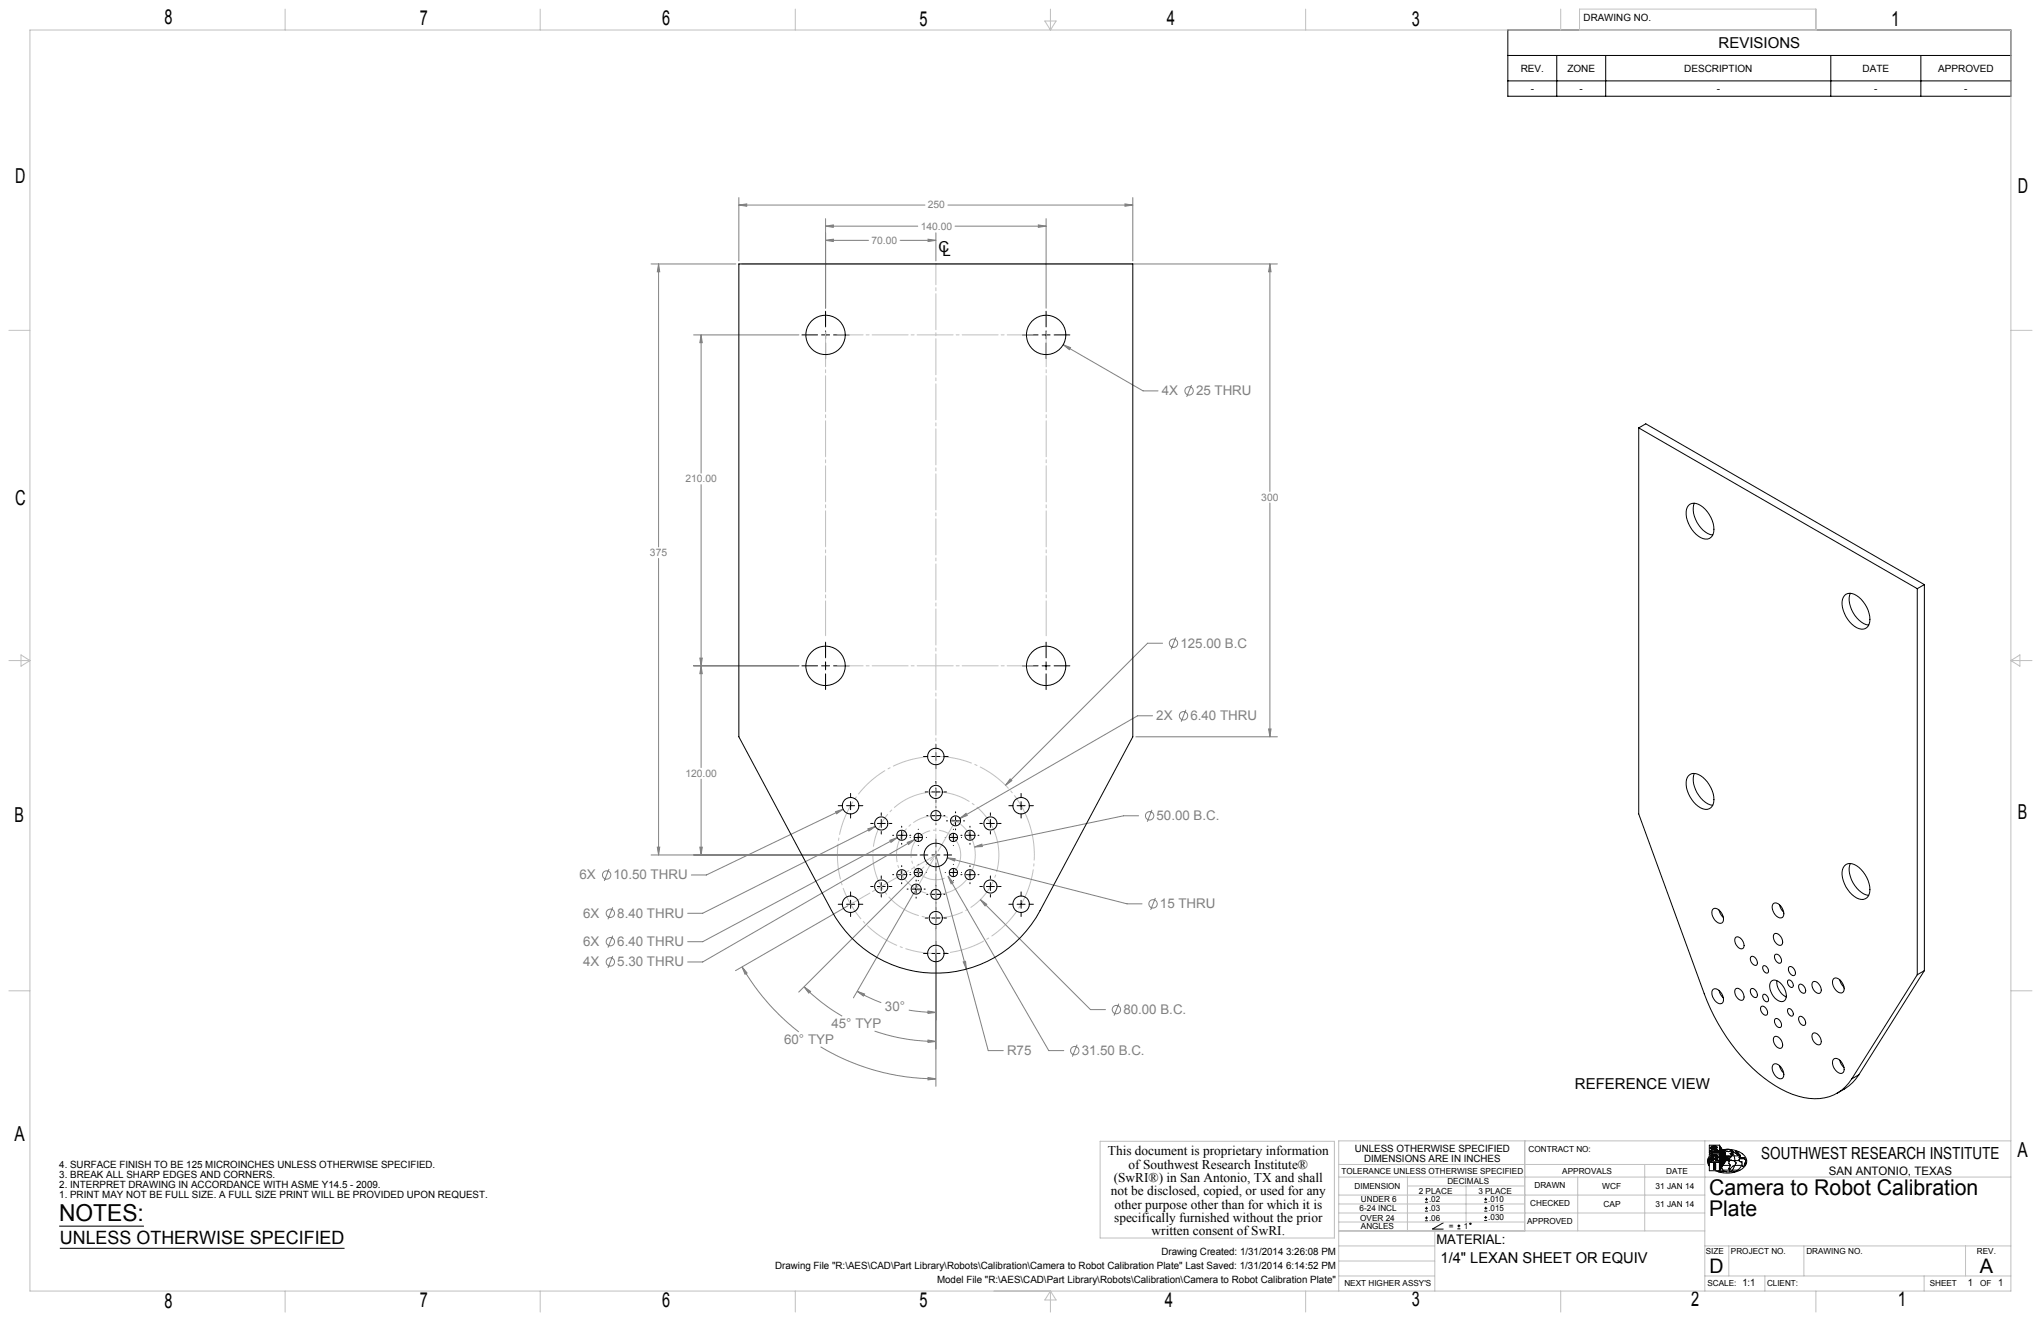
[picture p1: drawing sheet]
<svg xmlns="http://www.w3.org/2000/svg" width="864mm" height="559mm" viewBox="0 0 864 559" stroke-linecap="round" stroke-linejoin="round" font-family="sans-serif">
<g fill="none" stroke="#808080" stroke-width=".42">
<path d="M312.6 86.7l3.3-.4v.9zM312.6 83.6v26.8M312.6 86.7h78.8M349.3 95.7l3.3-.6v1.1zM349.3 92.5v37.9M349.3 95.7h39M396 98.5v11.9M401.1 86.7h78.2M404.1 95.7h38.5M439.3 95.1l3.3 .6-3.3 .5zM442.6 92.5v37.9M476 86.3l3.3 .4-3.3 .5z"/>
<path d="M479.3 83.6v26.8M275.5 111.7h35.9M278.7 111.7l.5 3.3h-1.1zM278.7 111.7v119.7M313.9 111.7h226.6M349.3 101.7l3.3-.5v1zM349.3 101.7h18.2M380.9 101.7h15.1M392.7 101.2l3.3 .5-3.3 .5zM537.3 111.7l.5 3.3h-1zM537.3 111.7v96.2M293.5 141.7h44.5"/>
<path d="M296.7 141.7l.4 3.3h-1zM296.7 141.7v58.4M449.9 145.8l3.1 1.2-.5 .9zM449.9 145.8l33.8 19.5h6.3M504.2 162.8l-2.1 5.1M296.7 205v119.7M537.3 212.8v98.9M278.7 236.2v125.5M296.1 278.4h1l-.4 3.3zM491.9 272.1h-6.3l-60.2 60.1M497.6 269.6l-2.1 5M293.5 281.7h44.5"/>
<path d="M296.7 281.7l.4 3.3h-1zM480.6 311.7h59.9M487.7 302.8h-6.4l-75.1 43.4M501.8 300.2l-2 5.1M536.8 308.4h1l-.5 3.3zM296.7 329.6v32.1M427.4 329.5l.7 .7-2.7 2zM278.1 358.4h1.1l-.5 3.3zM296.1 358.4h1l-.4 3.3zM353.6 343.3l3.1-1-2.7 1.9zM356.7 342.3l-57.8 27.8h-6.4M367.2 350.6l3.2-1-2.7 1.9z"/>
<path d="M370.4 349.6l-73.1 36.7h-6.3M376.5 355.5l3.2-1.2-2.7 2zM379.7 354.3l-82.4 44.1h-6.3M383.9 356.3l3.1-1.2-2.6 2.1zM387 355.1l-89.7 51.8h-6.3M406.2 346.2l2.6-2.1 .5 .8zM412.3 358.3l3.1-1.2 .2 1zM481.8 345.1h-6.4l-63.1 13.2M487.4 342.6l-2 5M257.7 367.6l-2 5M275.5 361.7h112.5M387 377.2l-25.9 44.9"/>
<path d="M387.7 370l-49.7 49.7M396 369.6v89.9M396 361.7l22.1 82.7h6.4M400.8 362.9l3.3 .3-.2 1zM400.8 362.9l76.1 19.4h6.3M401.2 370.8l2.1 2.6-.9 .5zM401.2 370.8l42.6 73.6h6.3M488.9 379.8l-2 5.1M259.3 395.8l-2.1 5.1M259.3 383.8l-2.1 5.1M358.8 383.2l-47.6 27.4M414.8 380.5l2.7 2-.7 .7z"/>
<path d="M414.8 380.5l46.6 46.6h6.3M259.3 404.4l-2.1 5M314 409l2.1 2.6-.9 .5zM314 409a95.5 95.5 0 0 0 24 27.5M340.2 417.4l2.7 1.9-.7 .8zM340.2 417.4a78 78 0 0 0 16.1 12.5M362.7 419.3l3.1 1.2-.5 .9zM362.7 419.3l3.3 1.8 6.9 3M407.6 406.9l1-.3 .3 3.4zM370.1 436.2a81 81 0 0 0 25.9 4.3M384.5 427.3l5.1 .7 6.4 .3M392.7 427.7l3.3 .6-3.3 .4z"/>
<path d="M392.7 439.9l3.3 .6-3.3 .5zM473.4 424.6l-2 5M347.2 442.8a94.7 94.7 0 0 0 48.8 13.6M392.7 455.8l3.3 .6-3.3 .4zM455.8 441.9l-2.1 5.1"/>
<circle cx="503.1" cy="165.4" r="1.77"/>
<circle cx="496.5" cy="272.1" r="1.77"/>
<circle cx="500.8" cy="302.8" r="1.76"/>
<circle cx="486.4" cy="345.1" r="1.77"/>
<circle cx="256.7" cy="370.1" r="1.76"/>
<circle cx="258.3" cy="386.3" r="1.77"/>
<circle cx="258.3" cy="398.4" r="1.76"/>
<circle cx="487.9" cy="382.4" r="1.77"/>
<circle cx="258.3" cy="406.9" r="1.76"/>
<circle cx="472.4" cy="427.1" r="1.77"/>
<circle cx="454.8" cy="444.4" r="1.76"/>
</g>
<g fill="none" stroke="#000" stroke-width=".42">
<path d="M638 12.7h212.9v28h-212.9zM638 23.5h212.9M638 34.2h212.9M658.7 23.5v17.2M679.4 23.5v17.2M774.7 23.5v17.2M812.8 23.5v17.2M349.3 131.7v6.6M349.3 140v3.4M442.6 131.7v6.6M442.6 140v3.4M339.3 141.7h6.6"/>
<path d="M347.6 141.7h3.4M349.3 145.1v6.6M352.7 141.7h6.6M432.6 141.7h6.6M440.9 141.7h3.4M442.6 145.1v6.6M446 141.7h6.7M349.3 271.6v6.7M349.3 280v3.4M442.6 271.6v6.7M442.6 280v3.4M339.3 281.7h6.6"/>
<path d="M347.6 281.7h3.4M349.3 285v6.7M352.7 281.7h6.6M432.6 281.7h6.6M440.9 281.7h3.4M442.6 285v6.7M446 281.7h6.7M396 314.8v1.8M396 318.3v3.4M359.9 335.6v1.8M359.9 339.1v3.4M390.8 320h1.8"/>
<path d="M391.5 335h1.1M394.3 335h3.4M394.3 320h3.4M396 323.4v1.8M396 330.5v1.1M396 333.3v3.4M396 338.4v1.1M399.4 335h1.1M399.4 320h1.8M432 335.6v1.8M432 339.1v3.4M354.7 340.8h1.8"/>
<path d="M358.2 340.8h3.4M359.9 344.2v1.8M363.3 340.8h1.8M368.4 348.3h1.1M371.2 348.3h3.4M372.9 343.9v1M372.9 346.6v3.4M372.9 351.7v1.1M376.3 348.3h1.1M377.7 353.3h.4M379.8 353.3h3.4M381.5 349.5v.5"/>
<path d="M381.5 351.6v3.4M381.5 356.7v.5M384.9 353.3h.5M385.1 354.3h.1M386.9 354.3h3.3M388.5 350.8v.1M388.5 352.6v3.4M388.5 357.6v.1M391.9 354.3h.1M392.1 345h.5M394.3 345h3.4M396 341.2v.4"/>
<path d="M396 343.3v3.4M396 348.4v.4M396 355v3.3M396 360v3.4M399.4 345h.4M399.9 354.3h.1M400.5 347.2h.4M401.7 354.3h3.4M402.6 347.2h3.4M403.4 350.8v.1M403.4 352.6v3.4M403.4 357.6v.1"/>
<path d="M404.3 343.4v.5M404.3 345.5v3.4M404.3 350.6v.4M406.6 353.3h.4M406.8 354.3h.1M407.7 347.2h.4M408.7 353.3h3.4M410.4 349.5v.5M410.4 351.6v3.4M410.4 356.7v.5M413.8 353.3h.4M414.6 348.3h1.1"/>
<path d="M417.4 348.3h3.4M419.1 343.9v1M419.1 346.6v3.4M419.1 351.7v1.1M422.5 348.3h1.1M426.9 340.8h1.8M430.4 340.8h3.3M432 344.2v1.8M435.4 340.8h1.9M359.9 377.3v1.8M368.4 375h1.1M371.2 375h3.4"/>
<path d="M372.9 370.5v1.1M372.9 373.3v3.4M372.9 378.4v1.1M376.3 375h1.1M377.7 370h.4M379.8 370h3.4M381.5 366.2v.4M381.5 368.3v3.4M381.5 373.4v.4M383.8 376.1h.4M384.9 370h.5M385.1 369.1h.1"/>
<path d="M385.9 376.1h3.4M386.9 369.1h3.3M387.6 372.3v.4M387.6 374.4v3.4M387.6 379.5v.4M388.5 365.6v.1M388.5 367.4v3.4M388.5 372.5v.1M389.3 361.7h3.3M391 376.1h.5M391.9 369.1h.1M392.1 378.3h.5"/>
<path d="M394.3 361.7h3.4M394.3 378.3h3.4M396 365.1v3.3M396 374.5v.4M396 376.6v3.4M399.4 361.7h3.3M399.4 378.3h.4M399.9 369.1h.1M401.7 369.1h3.4M403.4 365.6v.1M403.4 367.4v3.4M403.4 372.5v.1"/>
<path d="M406.6 370h.4M406.8 369.1h.1M408.7 370h3.4M410.4 366.2v.4M410.4 368.3v3.4M410.4 373.4v.4M413.8 370h.4M414.6 375h1.1M417.4 375h3.4M419.1 370.5v1.1M419.1 373.3v3.4M419.1 378.4v1.1"/>
<path d="M422.5 375h1.1M432 377.3v1.8M354.7 382.5h1.8M358.2 382.5h3.4M359.9 380.8v3.4M359.9 385.9v1.8M363.3 382.5h1.8M391.5 388.3h1.1M394.3 388.3h3.4M396 381.7v.5M396 383.9v1.1M396 386.6v3.4"/>
<path d="M396 391.7v1.1M396 398.1v1.8M399.4 388.3h1.1M426.9 382.5h1.8M430.4 382.5h3.3M432 380.8v3.4M432 385.9v1.8M435.4 382.5h1.9M390.8 403.3h1.8M394.3 403.3h3.4M396 401.6v3.4M396 406.7v1.8"/>
<path d="M399.4 403.3h1.8M722.5 491h.8M722.5 491.5l.5 .2-.2 .2 .5 1.1M722.8 490.1v.6l.5-.5M723.3 487.7h4.2M723.3 491.7v3.5h4.2M723.3 491.7h4.2M723.3 487.7l1.2 .5M723.3 489.1l-.8 1.9 .2 1.3 .6 1M723.7 486.7l-.1 .1M723.9 488.7h2.4a.77 .77 0 0 1 .8 .6 .77 .77 0 0 1-.6 .9l.6 .7h-1.2l-.6-.7h-.3v.7h-1.1zM724 491.5l-.7 .2"/>
<path d="M724.2 486.2l.8 .2M724.3 486.7l-.5 .4M724.3 488.7l-.4 .3M724.5 486.7h-1l1 .7M724.5 486.7l.1 .3M724.5 486.6v.1M724.5 486.9l-.4 .4M724.5 484.9l-.8 .7M724.5 487.4h1.2M724.6 487h.1M724.8 487.2l-.3 .2M724.8 485.2h.1"/>
<path d="M724.8 485.2l.3 .5M724.8 488.7l-.9 .8M724.9 489l.8 .1 .1 .7-.9 .1zM724.9 489.7l-1 .9M724.9 489.1l-1 1M724.9 485.5l-.7 .7M725 490.6l-.3 .3M725 486.4l.4 .2M725.1 492.3h.8v2.3h-.8zM725.1 489.9l-1 1M725.1 485.7h.1M725.1 485.7l.5 .1"/>
<path d="M725.1 484.8l-1.2 1.2M725.2 485.7l-.6 .6M725.3 492.3l-.2 .2M725.3 488.7l-.3 .3M725.3 485l.4 .2M725.3 485l-.5 .2M725.4 486.6l-.1 .5-.7-.1M725.6 485.8l.5 .1M725.6 485.8l-.6 .6M725.6 489.9l-.3 .3M725.6 484.8l-.3 .2M725.6 486.8l-.6 .6"/>
<path d="M725.6 484.8l.5 .1M725.6 484.8h-1.1l-.6 .4-.2 .6 .5 .4M725.7 485.2l.9 .1M725.8 492.3l-.7 .7M725.8 487.4h.1M725.8 487.2l-.3 .2M725.8 488.7l-.3 .3M725.9 493.2l-.8 .9M725.9 492.7l-.8 .9M725.9 493.7l-.8 .9M725.9 494.2l-.3 .4M726.1 484.9l-.4 .3"/>
<path d="M726.1 485.9l-.8 .7M726.1 485.9l.5 .3M726.1 486.8l.1 .2 .6-.2M726.1 486.8h-.3l.3 .6M726.1 486.8l-.2 .2M726.1 484.9l.5 .4M726.4 488.7l-.6 .5M726.4 486.1l-.5 .4M726.4 485l-.4 .4M726.6 486.2l.1 .4M726.6 485.3v.2M726.7 486.3l-.3 .2"/>
<path d="M726.7 490.4l-.5 .5M726.7 486.5h-1.2l.4 .9M726.7 486.8l-.6 .6M726.8 488.8l-.9 .9M726.8 486.8l.1 .2 .4-.2M726.9 490.7l-.2 .2M727 489.1l-1.4 1.4M727.1 489.5l-1.3 1.2M727.2 486.8l-.5 .5M727.3 486.8l-.3 .6-.5-.2-.4 .2M727.3 495.2l1 .5M727.5 484.4l3.3 5.3"/>
<path d="M727.5 487.7l3.3 2M727.5 488.2l3.3 1.7-3.3 1.6M727.5 488.2h-4.2v3.3h4.2M727.5 484.4v3.3M727.5 488.2v3.3M727.5 491.7v3.5M727.5 484.4h-4.2v3.3M727.7 495h8.6M727.8 484.8v3.1M727.8 488.3v3M727.8 491.6v3.2M728.1 485.2v2.8"/>
<path d="M728.1 488.5v2.7M728.1 491.5v3M728.3 485.6v2.5M728.3 488.6v2.5M728.3 491.3v2.8M728.5 493.8l1.1 1.8M728.6 486.1v2.2M728.6 488.7v2.3M728.6 491.2v2.5M728.8 488.9v2M728.8 491.1v2.2M729.1 491l-.1 2h3"/>
<path d="M729.1 486.9v1.7M729.1 489v1.7M729.3 487.2h.2M729.3 487.3v1.5M729.3 489.1v1.5M729.3 490.9v1.6M729.3 487.1h.1M729.3 487.1v.1M729.4 487h.1M729.4 487l-.1 .1M729.5 487.7v1.2M729.5 489.3v1.2"/>
<path d="M729.5 490.8v1.3M729.8 486.7l1.5-.5 1.3 .7M729.8 486.7l-.7-.3 .9 1v1.8M729.8 488.1v1M729.8 489.4v1M729.8 490.7v1M730 489.5v.8M730 490.5v.8M730.3 490.4v.6l1.5 .2-.2 .3v.7l.4 .5-.4 1.5 .2 .8 1.5-1.8h.5M730.3 488.9v.5M730.5 490.7l.3 .3M730.6 489.3v.2"/>
<path d="M730.6 489.8v.3M730.6 490.3v.3M730.8 489.7h-.5v.5h.5M730.8 490.2l-3.3 5M730.8 490.2l-3.3 1.5M731.5 486.2l1.4 .1M731.5 486.2l-2.8 .1M731.5 486.2l1.3 .2M731.5 486.2l-2.7 .3v2M731.8 490.5h.2M732 487.9l.8-.2-.2 .5zM732.6 495.5l-5.4 .2"/>
<path d="M732.8 486.3l-.2 .6-1.3 .3-1.5-.5M732.8 487.7l.3 .8-.5 .4M732.9 486.3l2.5 .7 2 1.2M733.1 487.5l.8 1.9 .2 2.1 .5 .2-.5 1.3M733.6 491l.5 .2M733.8 493.2l-1.2 2.3 1 .4M734.1 493h3M734.1 493l-.3 .2M734.3 486.7l.3 .5M734.5 487l.8 .5M734.6 487.2v.7h-.3l-1.5-1 .5 .5-.5 .3M734.6 487.2h1.2"/>
<path d="M734.8 487.7h.3v.5h-.3zM735.3 487.2l.3 1.7M735.8 491l.3-.8h2.2l.5 .8M735.8 491l.5 .5h.8l-.3 .2 .5 1.8 .8-.5M736.1 488.9l-.3-.2 .3-.5 .2 1-.5 .5 .3 .2 1-.2v.2M736.3 488.9h-5.2l.5 .5 1-.2-.8 1-.2-.3-.5 .3 .7 .8 .8-.3 .2 .3h3M737.1 489.9l1-.2 .5 .8h.4M737.1 492.6l-1.3 1.9-2.2 1.3M737.1 490l.1 .1M737.1 489.9v.1M737.1 488a3.6 3.6 0 0 1 1.4 5M737.2 490.1h.1"/>
<path d="M737.2 490.1v.1M738.1 493h.4M738.5 493a11 11 0 0 1-12.3 2.4l-.4-.2M738.6 491.9h.2l-.5 .5zM738.8 491h.3M738.8 491l-.7 2M25 518.7h35.9M602.9 508.6h1.3M602.9 507.3h1.3M602.9 512.3h1.3M602.9 511.1h1.3M602.9 516.4h1.3"/>
<path d="M602.9 515.2h1.3M603.6 506.7v1.2M603.6 510.5v1.2M603.6 514.6v1.2M610.8 517.2l-4.7 2.7h4.7M616.7 519.8h1.2M616.7 518.6h1.2M617.3 517.9v1.3M628 516.3h1.2M628 515h1.2M628 508.6h1.2M628 507.3h1.2"/>
<path d="M628.1 512.3h1.2M628.1 511.1h1.2M628.6 506.7v1.2M628.6 514.4v1.2M628.7 510.5v1.2M25.3 528h120.5"/>
<circle cx="622.2" cy="517.6" r=".32"/>
</g>
<path d="M406 358.6a10.5 10.5 0 0 0-17.5-4.3 10.5 10.5 0 0 0 4.5 17.4 10.5 10.5 0 0 0 13.3-12.2l-.3-.9" fill="none" stroke="#c0c0c0" stroke-width=".42" stroke-dasharray="15.2 1.3 1.3 1.3" stroke-dashoffset="3.2" stroke-linecap="butt"/>
<path d="M411.9 356.8a16.7 16.7 0 0 0-27.8-6.8 16.7 16.7 0 0 0 7.4 27.7 16.7 16.7 0 0 0 20.7-19.8l-.3-1.1" fill="none" stroke="#c0c0c0" stroke-width=".42" stroke-dasharray="15.2 1.3 1.3 1.3" stroke-dashoffset="2.9" stroke-linecap="butt"/>
<path d="M421.5 353.9a26.7 26.7 0 0 0-44.7-10.8 26.7 26.7 0 0 0 12.2 44.3 26.7 26.7 0 0 0 32.9-32.1l-.4-1.4" fill="none" stroke="#c0c0c0" stroke-width=".42" stroke-dasharray="15.2 1.3 1.3 1.3" stroke-linecap="butt"/>
<path d="M435.8 349.5a41.7 41.7 0 0 0-69.8-16.8 41.7 41.7 0 0 0 19.2 69.2 41.7 41.7 0 0 0 51.2-50.3l-.6-2.1" fill="none" stroke="#c0c0c0" stroke-width=".42" stroke-dasharray="15.2 1.3 1.3 1.3" stroke-dashoffset=".5" stroke-linecap="butt"/>
<path d="M349.3 140.4v128.5M442.7 140.4v128.5M404.3 347.2l-16.6 28.9" fill="none" stroke="#c0c0c0" stroke-width=".42" stroke-dasharray="15.2 1.3 1.3 1.3" stroke-dashoffset=".5"/>
<path d="M396 361.7v-250" fill="none" stroke="#c0c0c0" stroke-width=".42" stroke-dasharray="15.2 1.3 1.3 1.3" stroke-dashoffset="6.4"/>
<path d="M396 361.7v41.6M396 361.7l-36.1 20.8" fill="none" stroke="#c0c0c0" stroke-width=".42" stroke-dasharray="15.2 1.3 1.3 1.3" stroke-dashoffset="5.8"/>
<path d="M396 361.7l-7.4 7.4" fill="none" stroke="#c0c0c0" stroke-width=".42" stroke-dasharray="15.2 1.3 1.3 1.3" stroke-dashoffset="11.9"/>
<path d="M354.3 141.7h82.8M354.3 281.7h82.8" fill="none" stroke="#c0c0c0" stroke-width=".42" stroke-dasharray="15.2 1.3 1.3 1.3" stroke-dashoffset="4.3"/>
<g fill="none" stroke="#c0c0c0" stroke-width=".42">
<path d="M12.7 12.7h838.2v533.4h-838.2zM120.7 3.8v8.9M228.6 3.8v8.9M336.5 3.8v8.9M442.1 8.9h4.8l-2.4 3.8zM444.5 3.8v8.9M552.4 3.8v8.9M660.4 3.8v8.9M668.3 12.7v-8.9h100.1v8.9M3.8 139.7h8.9M850.9 139.7h8.9M3.8 279.4h8.9"/>
<path d="M8.9 277l3.8 2.4-3.8 2.4zM850.9 279.4h8.9M850.9 279.4l3.8-2.4v4.8zM3.8 419.1h8.9M850.9 419.1h8.9M465.5 482.8h99.1v40.9h-99.1zM566.5 492.6h154.9M566.5 497.9h284.4M595.5 497.9v22.8M645.2 482.6v38.1M667.6 497.9v22.8M695.9 492.6v28.1"/>
<path d="M721.4 482.6v63.5M850.9 482.6h-284.4v63.5M566.5 509.3h78.7M566.5 513.1h154.9M566.5 516.9h78.7M566.5 505.5h154.9M595.5 501.7h49.7M620.3 501.7v15.2M566.5 539.7h40.6M566.5 533.4h40.6M566.5 527h40.6M566.5 520.7h154.9"/>
<path d="M607.1 520.7v25.4M721.4 539.7h129.5M721.4 527h129.5M731.5 527v12.7M746.8 539.7v6.4M763.3 527v12.7M814.1 539.7v6.4M831.7 527v12.7M120.7 546.1v8.9M228.6 546.1v8.9M336.5 546.1v8.9M444.5 546.1v8.9"/>
<path d="M444.5 546.1l2.4 3.8h-4.8zM552.4 546.1v8.9M660.4 546.1v8.9M768.4 546.1v8.9"/>
</g>
<g fill="#808080">
<path d="M412.3 358.3l3.3-.2-.2-1zM414.8 380.5l2 2.7 .7-.7zM427.4 329.5l-2 2.7 2.7-2zM314 409l2.1 2.6-.9 .5zM392.7 455.8l3.3 .6-3.3 .4zM362.7 419.3l3.1 1.2-.5 .9zM392.7 427.7l3.3 .6-3.3 .4zM401.2 370.8l1.2 3.1 .9-.5zM340.2 417.4l2.7 1.9-.7 .8zM392.7 439.9l3.3 .6-3.3 .5z"/>
<path d="M392.7 101.2l3.3 .5-3.3 .5zM349.3 101.7l3.3-.5v1z"/>
<path d="M407.6 406.9l1.3 3.1-.3-3.4zM400.8 362.9l3.1 1.3 .2-1zM376.5 355.5l.5 .8 2.7-2zM367.2 350.6l.5 .9 2.7-1.9zM353.6 343.3l.4 .9 2.7-1.9zM449.9 145.8l2.6 2.1 .5-.9zM383.9 356.3l.5 .9 2.6-2.1zM406.2 346.2l3.1-1.3-.5-.8z"/>
<path d="M476 86.3l3.3 .4-3.3 .5zM312.6 86.7l3.3-.4v.9zM536.8 308.4h1l-.5 3.3zM537.3 111.7l.5 3.3h-1zM349.3 95.7l3.3-.6v1.1zM439.3 95.1l3.3 .6-3.3 .5zM296.7 141.7l.4 3.3h-1zM296.1 278.4h1l-.4 3.3zM278.7 111.7l.5 3.3h-1.1zM278.1 358.4h1.1l-.5 3.3zM296.1 358.4h1l-.4 3.3zM296.7 281.7l.4 3.3h-1z"/>
</g>
<g fill="none" stroke="#000" stroke-width=".42">
<path d="M312.6 111.7h166.7v200l-39.2 73.5a50 50 0 0 1-88.2 0l-39.3-73.5zM693.4 181v163.3l27.7 76.1a79.3 79.3 0 0 0 30 38.8 28.1 28.1 0 0 0 23 4.7 17.5 17.5 0 0 0 9.4-7.5M693.4 181l117.8 68M693.4 181l3-1.7 117.8 68M714.4 213.8a4.2 4.2 0 0 1 6.1 .7 11.9 11.9 0 0 1 4.4 11.4 3.7 3.7 0 0 1-6.3 .9 12.5 12.5 0 0 1-5-11.4zM716.9 212.9a11.4 11.4 0 0 0 7.8 13.4M780.5 251.9a4.2 4.2 0 0 1 6.1 .7 11.7 11.7 0 0 1 4.3 11.4 3.7 3.7 0 0 1-6.3 .9 12.5 12.5 0 0 1-5-11.4zM782.9 251a11.5 11.5 0 0 0 4.7 12.1l2 1.1 1.1 .2M811.2 249v163.3M814.2 247.3l-3 1.7M814.2 247.3v163.3M714.4 328.2a4.2 4.2 0 0 1 6.1 .6 12 12 0 0 1 4.4 11.5 3.7 3.7 0 0 1-6.3 .8 12.5 12.5 0 0 1-5-11.3z"/>
<path d="M716.9 327.2a11.4 11.4 0 0 0 7.6 13.4h.2M780.5 366.3a4.2 4.2 0 0 1 6.1 .6 11.8 11.8 0 0 1 4.3 11.5 3.7 3.7 0 0 1-6.3 .8 12.5 12.5 0 0 1-5-11.3zM782.9 365.3a11.6 11.6 0 0 0 6.7 13.2l1.1 .2M724.6 384.7a2.19 2.19 0 0 1 3.4 1l.9 1.5a2.17 2.17 0 0 1-.9 3.4 4.6 4.6 0 0 1-3.4-5.9zM727.4 385l.6 1.7 1.2 1.4M734.5 396.5a3.3 3.3 0 0 1 3.4 4.1 1.55 1.55 0 0 1-1.6 .8 1.55 1.55 0 0 1-1.3-1.2l-.5-.6a2.69 2.69 0 0 1 0-3.1zM750.2 382.4a2.2 2.2 0 0 1 3.4 1l.9 1.6a2 2 0 0 1 .3 2.1 2 2 0 0 1-1.8 1.2 4.8 4.8 0 0 1-2.8-5.9zM750.9 395a3.3 3.3 0 0 1 3.1 4.6 2.23 2.23 0 0 1-3.1-1.5 2.74 2.74 0 0 1 0-3.1zM752.9 382.7l.7 1.7 1.1 1.4M724.6 418.7a2.19 2.19 0 0 1 3.4 1l.9 1.6a2 2 0 0 1 .4 2.1 2 2 0 0 1-1.9 1.2 4.9 4.9 0 0 1-2.8-5.9zM727.4 419l.6 1.7 1.2 1.4M734.5 418.2a3.3 3.3 0 0 1 3.4 4.2 1.56 1.56 0 0 1-1.6 .8 1.56 1.56 0 0 1-1.3-1.2l-.5-.7a2.69 2.69 0 0 1 0-3.1z"/>
<path d="M740.9 418.3a2.4 2.4 0 0 1 2.4 3.6 2.43 2.43 0 0 1-2.4-3.6zM740.9 404.7a2.4 2.4 0 0 1 2.4 3.5 2.43 2.43 0 0 1-2.4-3.5zM746 408.7a1.88 1.88 0 0 1 2 .8 1.88 1.88 0 0 1 0 2.1 2.06 2.06 0 0 1-2-2.9zM749.3 415.3a2.6 2.6 0 0 1 4 .4 6.8 6.8 0 0 1 2.2 7 2.33 2.33 0 0 1-3.8 .1 6.7 6.7 0 0 1-2.4-7.5zM751.2 403.8a2.4 2.4 0 0 1 2.3 3.5 2.4 2.4 0 0 1-2.3-3.5zM751.8 414.8a7.5 7.5 0 0 0 4 6.9M756.5 414.8a1.87 1.87 0 0 1 2 .7 1.87 1.87 0 0 1 0 2.1 2.09 2.09 0 0 1-2-2.8zM757.1 409a2.4 2.4 0 0 1 2.3 3.5 2.4 2.4 0 0 1-2.3-3.5zM761.4 416.5a2.43 2.43 0 0 1 2.3 3.5 2.4 2.4 0 0 1-2.3-3.5zM767.2 415.3a3.3 3.3 0 0 1 3.3 4.2 1.58 1.58 0 0 1-1.5 .7 1.58 1.58 0 0 1-1.4-1.1l-.4-.7a2.68 2.68 0 0 1 0-3.1zM775.7 414.2a2.19 2.19 0 0 1 3.4 .9l.9 1.6a1.98 1.98 0 0 1 .3 2.1 1.98 1.98 0 0 1-1.8 1.2 4.7 4.7 0 0 1-2.8-5.8zM778.4 414.4l.7 1.7 1.1 1.5"/>
<path d="M811.2 412.3l-27.7 44.1M814.2 410.6l-3 1.7M814.2 410.6l-27.7 44.1M745.3 425.7a2.44 2.44 0 0 1 2.3 3.6 2.44 2.44 0 0 1-2.3-3.6zM746 420.8a1.81 1.81 0 0 1 2.3 2.1l-.3 .8a2.07 2.07 0 0 1-2-2.9zM750.9 438.5a3.3 3.3 0 0 1 3.3 4.2 1.58 1.58 0 0 1-1.6 .8 1.58 1.58 0 0 1-1.3-1.2l-.4-.7a2.69 2.69 0 0 1 0-3.1zM751.2 431a2.4 2.4 0 0 1 2.3 3.6 2.4 2.4 0 0 1-2.3-3.6zM756.5 426.9a1.9 1.9 0 0 1 1.9 .8 1.9 1.9 0 0 1 .1 2.1 2.13 2.13 0 0 1-2-2.9zM761.4 430.1a2.43 2.43 0 0 1 2.3 3.5 2.4 2.4 0 0 1-2.3-3.5zM767.2 437.1a3.3 3.3 0 0 1 3.3 4.1 1.58 1.58 0 0 1-1.5 .8 1.58 1.58 0 0 1-1.4-1.1l-.4-.7a2.74 2.74 0 0 1 0-3.1zM750.2 450.5a2.2 2.2 0 0 1 3.4 .9l.9 1.6a2.01 2.01 0 0 1 .3 2.1 2.01 2.01 0 0 1-1.8 1.2 4.8 4.8 0 0 1-2.8-5.8zM752.9 450.7l.7 1.7 1.1 1.5"/>
<path d="M776.1 447.9a4 4 0 0 1 4.2 4.4 1.65 1.65 0 0 1-1.1 1.8 1.65 1.65 0 0 1-2-.8 3.9 3.9 0 0 1-1.1-5.4zM778.4 448.5l.7 1.7 1.1 1.4M786.5 454.7a21.5 21.5 0 0 1-9.2 7.8M786.5 454.7l-3 1.7"/>
<circle cx="349.3" cy="141.7" r="8.3"/>
<circle cx="442.7" cy="141.7" r="8.3"/>
<circle cx="349.3" cy="281.7" r="8.3"/>
<circle cx="442.7" cy="281.7" r="8.3"/>
<circle cx="396" cy="335" r="2.8"/>
<circle cx="396" cy="320" r="3.5"/>
<circle cx="359.9" cy="340.8" r="3.5"/>
<circle cx="372.9" cy="348.3" r="2.8"/>
<circle cx="381.5" cy="353.3" r="2.14"/>
<circle cx="388.5" cy="354.2" r="1.77"/>
<circle cx="396" cy="345" r="2.14"/>
<circle cx="403.4" cy="354.2" r="1.77"/>
<circle cx="404.3" cy="347.2" r="2.12"/>
<circle cx="410.4" cy="353.3" r="2.14"/>
<circle cx="419.1" cy="348.3" r="2.8"/>
<circle cx="432.1" cy="340.8" r="3.5"/>
<circle cx="372.9" cy="375" r="2.8"/>
<circle cx="381.5" cy="370" r="2.14"/>
<circle cx="387.6" cy="376.1" r="2.14"/>
<circle cx="388.5" cy="369.1" r="1.76"/>
<circle cx="396" cy="361.7" r="5"/>
<circle cx="396" cy="378.3" r="2.14"/>
<circle cx="403.4" cy="369.1" r="1.76"/>
<circle cx="410.4" cy="370" r="2.14"/>
<circle cx="419.1" cy="375" r="2.8"/>
<circle cx="359.9" cy="382.5" r="3.5"/>
<circle cx="396" cy="388.3" r="2.8"/>
<circle cx="432.1" cy="382.5" r="3.5"/>
<circle cx="396" cy="403.3" r="3.5"/>
</g>
<text font-size="9.9" x="25" y="516.5">NOTES:</text>
<g font-size="9.2">
<text x="723.2" y="505.4">Camera to Robot Calibration</text>
<text x="723.2" y="514.5">Plate</text>
</g>
<g font-size="8.7">
<text x="69.6" y="10.3">8</text>
<text x="177.7" y="10.5">7</text>
<text x="280.2" y="10.5">6</text>
<text x="389.1" y="10.8">5</text>
<text x="493.7" y="10.7">4</text>
<text x="597.4" y="11">3</text>
<text x="800.2" y="11.2">1</text>
<text x="6.5" y="77.3">D</text>
<text x="853.8" y="81.5">D</text>
<text x="6.4" y="213.7">C</text>
<text x="6.1" y="347.6">B</text>
<text x="853.8" y="346.2">B</text>
<text x="6.1" y="482.7">A</text>
<text x="853.6" y="489.4">A</text>
<text x="69.6" y="553.2">8</text>
<text x="177.7" y="553">7</text>
<text x="280.2" y="553">6</text>
<text x="389.1" y="552.7">5</text>
<text x="492.9" y="552.8">4</text>
<text x="597.4" y="552.5">3</text>
<text x="715.6" y="552.5">2</text>
<text x="803.1" y="552.5">1</text>
</g>
<g font-size="8.5">
<text x="723.4" y="538.4">D</text>
<text x="837.7" y="538.4">A</text>
</g>
<text font-size="7.8" x="25.3" y="526.3">UNLESS OTHERWISE SPECIFIED</text>
<text font-size="7.1" x="745.2" y="490.2">SOUTHWEST RESEARCH INSTITUTE</text>
<g font-size="6.3">
<text x="727.2" y="20.4">REVISIONS</text>
<text x="397.1" y="106.8">C</text>
<text x="398.8" y="108.5">L</text>
<text x="666.4" y="460.7">REFERENCE VIEW</text>
<text x="609.5" y="534.2">1/4&quot; LEXAN SHEET OR EQUIV</text>
</g>
<g font-size="5.6" fill="#808080">
<text x="491.6" y="167.2">4X</text>
<text x="506.1" y="167.2">25 THRU</text>
<text x="499.5" y="274">125.00 B.C</text>
<text x="489.3" y="304.6">2X</text>
<text x="503.7" y="304.6">6.40 THRU</text>
<text x="489.4" y="347">50.00 B.C.</text>
<text x="245.2" y="372">6X</text>
<text x="259.6" y="372">10.50 THRU</text>
<text x="246.7" y="388.2">6X</text>
<text x="261.2" y="388.2">8.40 THRU</text>
<text x="490.8" y="384.2">15 THRU</text>
<text x="246.7" y="400.2">6X</text>
<text x="261.2" y="400.2">6.40 THRU</text>
<text x="246.7" y="408.8">4X</text>
<text x="261.2" y="408.8">5.30 THRU</text>
<text x="374.5" y="427.9">30°</text>
<text x="475.3" y="428.9">80.00 B.C.</text>
<text x="351.8" y="434.9">45° TYP</text>
<text x="331.8" y="441.5">60° TYP</text>
<text x="426.1" y="446.3">R75</text>
<text x="457.7" y="446.3">31.50 B.C.</text>
</g>
<g font-size="5.6">
<text x="468.8" y="488.7">This document is proprietary information</text>
<text x="477.5" y="494.3">of Southwest Research Institute®</text>
<text x="471.3" y="500">(SwRI®) in San Antonio, TX and shall</text>
<text x="470" y="505.6">not be disclosed, copied, or used for any</text>
<text x="471.5" y="511.3">other purpose other than for which it is</text>
<text x="471.5" y="516.9">specifically furnished without the prior</text>
<text x="487.3" y="522.6">written consent of SwRI.</text>
<text x="607.8" y="526.1">MATERIAL:</text>
</g>
<text font-size="4.9" x="773.9" y="496.9">SAN ANTONIO, TEXAS</text>
<g font-size="4.4" fill="#808080">
<text x="392.6" y="88.2">250</text>
<text x="389.6" y="97.1">140.00</text>
<text x="368.8" y="103.1">70.00</text>
<text x="290" y="204">210.00</text>
<text x="533.7" y="211.8">300</text>
<text x="275" y="235.2">375</text>
<text x="290" y="328.6">120.00</text>
</g>
<g font-size="4.2">
<text x="670.1" y="8.7">DRAWING NO.</text>
<text x="643.4" y="30.4">REV.</text>
<text x="663.2" y="30.4">ZONE</text>
<text x="712.6" y="30.4">DESCRIPTION</text>
<text x="788.1" y="30.4">DATE</text>
<text x="820.1" y="30.4">APPROVED</text>
<text x="647.7" y="39">-</text>
<text x="668.4" y="39">-</text>
<text x="726.4" y="39">-</text>
<text x="793" y="39">-</text>
<text x="831.1" y="39">-</text>
<text x="573.2" y="487.2">UNLESS OTHERWISE SPECIFIED</text>
<text x="577.2" y="491.5">DIMENSIONS ARE IN INCHES</text>
<text x="25.1" y="494">4. SURFACE FINISH TO BE 125 MICROINCHES UNLESS OTHERWISE SPECIFIED.</text>
<text x="25.1" y="498.2">3. BREAK ALL SHARP EDGES AND CORNERS.</text>
<text x="25.1" y="502.4">2. INTERPRET DRAWING IN ACCORDANCE WITH ASME Y14.5 - 2009.</text>
<text x="25.1" y="506.7">1. PRINT MAY NOT BE FULL SIZE. A FULL SIZE PRINT WILL BE PROVIDED UPON REQUEST.</text>
<text x="491.5" y="530.7">Drawing Created: 1/31/2014 3:26:08 PM</text>
<text x="327.9" y="536.8">Drawing File &quot;R:\AES\CAD\Part Library\Robots\Calibration\Camera to Robot Calibration Plate&quot; Last Saved: 1/31/2014 6:14:52 PM</text>
<text x="396.5" y="542.8">Model File &quot;R:\AES\CAD\Part Library\Robots\Calibration\Camera to Robot Calibration Plate&quot;</text>
<text x="737.3" y="543.8">1:1</text>
<text x="832.6" y="544.1">1</text>
<text x="845.5" y="543.8">1</text>
</g>
<g font-size="3.5">
<text x="646.8" y="487.2">CONTRACT NO:</text>
<text x="567.6" y="496.5">TOLERANCE UNLESS OTHERWISE SPECIFIED</text>
<text x="661" y="496.5">APPROVALS</text>
<text x="705" y="496.5">DATE</text>
<text x="573.2" y="503">DIMENSION</text>
<text x="612.4" y="501">DECIMALS</text>
<text x="649.3" y="502.7">DRAWN</text>
<text x="678" y="503">WCF</text>
<text x="700.5" y="503">31 JAN 14</text>
<text x="575.8" y="508.5">UNDER 6</text>
<text x="600.3" y="505.1">2 PLACE</text>
<text x="604.7" y="508.5">.02</text>
<text x="625.5" y="505.1">3 PLACE</text>
<text x="629.7" y="508.5">.010</text>
<text x="575.3" y="512.3">6-24 INCL</text>
<text x="604.7" y="512.3">.03</text>
<text x="629.8" y="512.3">.015</text>
<text x="647.5" y="510.3">CHECKED</text>
<text x="678.5" y="510.5">CAP</text>
<text x="700.5" y="510.5">31 JAN 14</text>
<text x="575.5" y="516.4">OVER 24</text>
<text x="575.8" y="519.7">ANGLES</text>
<text x="604.7" y="516.3">.06</text>
<text x="613" y="519.7">=</text>
<text x="619.3" y="519.7">1</text>
<text x="629.7" y="516.1">.030</text>
<text x="646.2" y="517.7">APPROVED</text>
<text x="721.7" y="530.6">SIZE</text>
<text x="732.4" y="530.6">PROJECT NO.</text>
<text x="764.3" y="530.6">DRAWING NO.</text>
<text x="836.5" y="530.6">REV.</text>
<text x="568.9" y="543.8">NEXT HIGHER ASSY'S</text>
<text x="722.5" y="543.8">SCALE:</text>
<text x="747.7" y="543.8">CLIENT:</text>
<text x="816.5" y="543.8">SHEET</text>
<text x="837.9" y="543.8">OF</text>
</g>
</svg>
